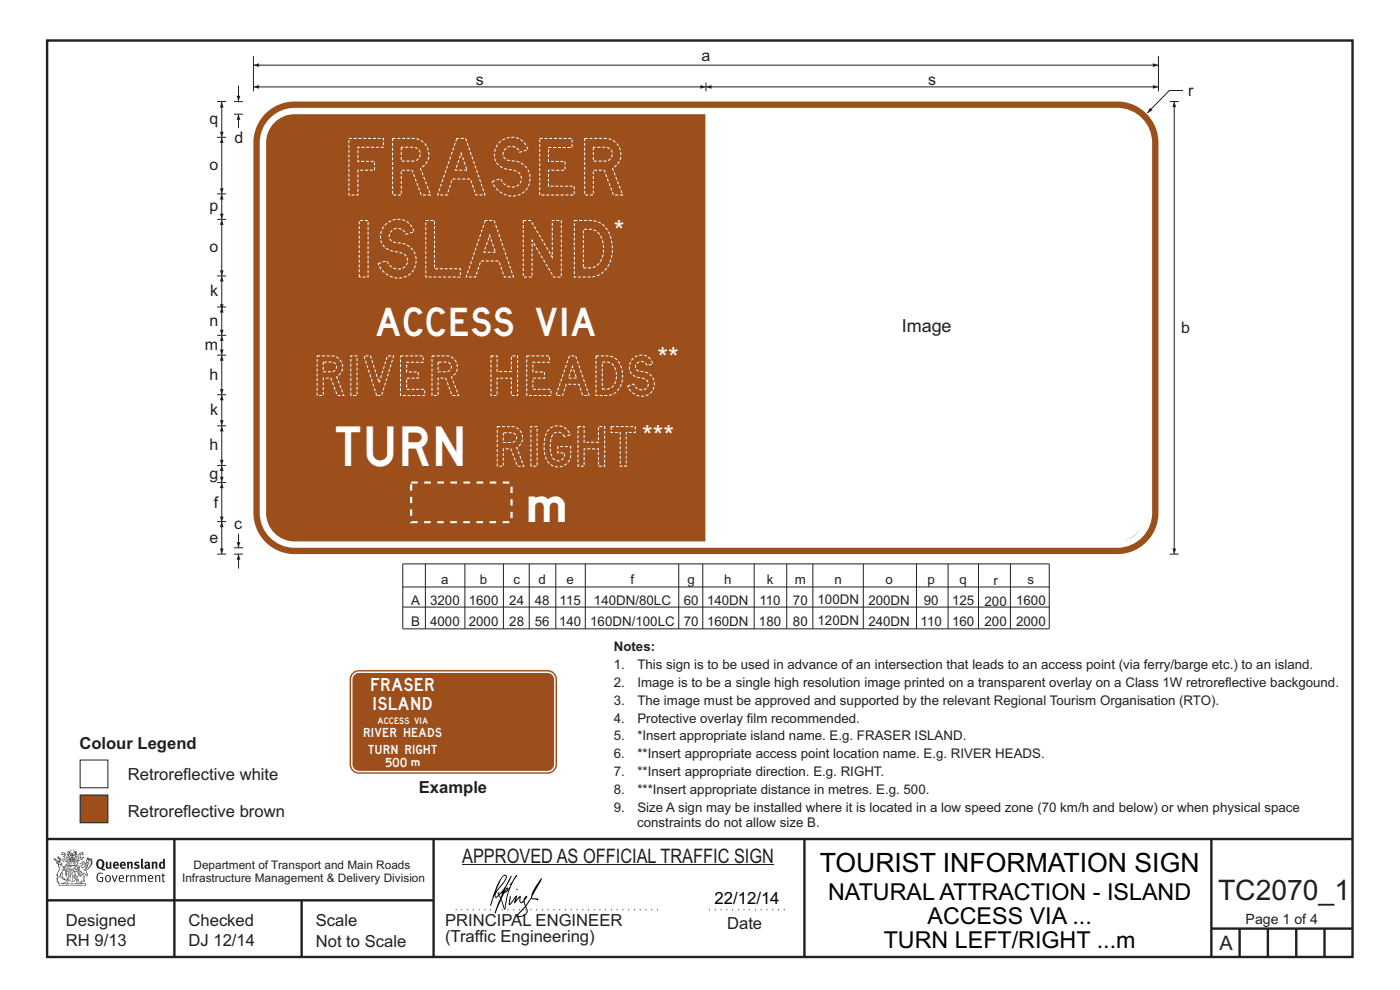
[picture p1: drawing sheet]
<svg xmlns="http://www.w3.org/2000/svg" width="297mm" height="210mm" viewBox="0 0 297 210" stroke-linecap="round" stroke-linejoin="round" font-family="sans-serif">
<g fill="none" stroke="#231f20" stroke-width=".51">
<path d="M10 8.6h276.9v194.4h-276.9zM10 178h277M37 178v25M92 178v25M170.7 177.9v25M257 178v25M10 191h82M64 191v12M257 197h30M263 197v6M269 197v6M275 197v6"/>
<path d="M281 197v6"/>
</g>
<path d="M96.7 193h43.3M150.4 193h16.8" fill="none" stroke="#231f20" stroke-width=".21" stroke-dasharray=".2 1" stroke-linecap="butt"/>
<path d="M98 183.5h66.2" fill="none" stroke="#231f20" stroke-width=".21"/>
<g fill="#231f20">
<path d="M21.1 182.6a.94 .94 0 0 0 .2 1.4 .84 .84 0 0 0 0-1.5zM20.7 182.5a.92 .92 0 0 1 1.1-.1 .92 .92 0 0 1 .3 1.2l-.3 .6 .6 .2-.1 .2-.6-.1a1.41 1.41 0 0 1-1.3-1.2z" fill-rule="evenodd"/>
<path d="M22.5 182.8h.3v1.1l.2 .1 .2-.1v-1.1h.4l.1 1.4a1.27 1.27 0 0 1-1.2-.1z" fill-rule="evenodd"/>
<path d="M24.5 183.1l-.1 .3h.4l-.1-.3zM24.1 183a.66 .66 0 0 1 .9-.1 .66 .66 0 0 1 .2 .8h-.8v.2a.42 .42 0 0 0 .7 0l.1 .2a.79 .79 0 0 1-1.1 0 .79 .79 0 0 1 0-1.1z" fill-rule="evenodd"/>
<path d="M25.9 183.1l-.1 .3h.5l-.1-.3zM25.6 183a.66 .66 0 0 1 .8-.1 .66 .66 0 0 1 .3 .8h-.9l.1 .2a.42 .42 0 0 0 .6 0l.2 .2a.79 .79 0 0 1-1.1 0 .79 .79 0 0 1 0-1.1z" fill-rule="evenodd"/>
<path d="M26.9 182.9l.4-.1v.1a.46 .46 0 0 1 .5-.1 .46 .46 0 0 1 .4 .4v1.1h-.4v-1l-.2-.2-.2 .1v1.1h-.4z" fill-rule="evenodd"/>
<path d="M28.5 183l.5-.2 .6 .1-.2 .3-.5-.1v.2a.56 .56 0 0 1 .7 .6 .56 .56 0 0 1-.8 .4l-.4-.1 .1-.3 .5 .1 .2-.1-.6-.4z" fill-rule="evenodd"/>
<path d="M29.9 182.2l.4-.1v1.8l.2 .4h-.4l-.2-.2z" fill-rule="evenodd"/>
<path d="M31.1 183.7v.3h.3v-.4zM30.6 183a.67 .67 0 0 1 .7-.2 .67 .67 0 0 1 .5 .5l.1 .8-.2 .3-.2-.2a.5 .5 0 0 1-.7 0 .5 .5 0 0 1 0-.7l.6-.1v-.3l-.6 .1z" fill-rule="evenodd"/>
<path d="M32.2 182.9l.3-.1 .1 .1a.46 .46 0 0 1 .5-.1 .46 .46 0 0 1 .3 .4v1.1h-.4v-1l-.1-.2-.3 .1v1.1h-.4z" fill-rule="evenodd"/>
<path d="M34.2 183.1v.7l.2 .2 .2-.1v-.7zM34.6 182.1l.4 .1v2.1l-.3-.1a.71 .71 0 0 1-1-.6 .71 .71 0 0 1 .9-.7z" fill-rule="evenodd"/>
<path d="M20.8 185.3l.7-.2 .3 .2-.1 .1a.69 .69 0 0 0-.9 .1 .69 .69 0 0 0-.1 .9l.3 .4 .5 .1h.2v-.7h-.4l-.1-.1h.7v.9a.96 .96 0 0 1-1.2-.1 .96 .96 0 0 1-.2-1.1z" fill-rule="evenodd"/>
<path d="M22.6 186a.57 .57 0 0 0-.1 .6 .57 .57 0 0 0 .6 .3 .7 .7 0 0 0-.2-1.1zM22.4 185.8a.69 .69 0 0 1 1.1 .6 .69 .69 0 0 1-1.1 .5 1.04 1.04 0 0 1 0-1.1z" fill-rule="evenodd"/>
<path d="M23.7 185.7l.2-.1 .4 1.3 .4-1.2h.3l-.6 1.4h-.2z" fill-rule="evenodd"/>
<path d="M25.6 185.8l-.2 .4h.7l-.2-.4zM25.3 185.8a.59 .59 0 0 1 .8-.1 .59 .59 0 0 1 .2 .7l-.9 .1a.45 .45 0 0 0 .3 .4 .45 .45 0 0 0 .5-.1l.1 .2a.74 .74 0 0 1-1-.1 .74 .74 0 0 1 0-1.1z" fill-rule="evenodd"/>
<path d="M26.7 185.7l.2-.1 .1 .3 .4-.3v.3l-.4 .2v1h-.3z" fill-rule="evenodd"/>
<path d="M27.6 185.7l.2-.1 .1 .2a.45 .45 0 0 1 .5-.2 .45 .45 0 0 1 .3 .4v1.1h-.2v-1.1l-.2-.2-.4 .2v1.1h-.2z" fill-rule="evenodd"/>
<path d="M29.1 185.7l.3-.1v.2l.4-.2 .4 .3 .3-.3a.37 .37 0 0 1 .5 .4v1.1h-.2v-1.1l-.2-.2-.4 .2v1.1h-.2v-1.1l-.2-.2-.4 .2v1.1h-.2z" fill-rule="evenodd"/>
<path d="M31.8 185.8l-.2 .4h.7l-.2-.4zM31.5 185.8a.59 .59 0 0 1 .8-.1 .59 .59 0 0 1 .2 .7l-.9 .1a.45 .45 0 0 0 .3 .4 .45 .45 0 0 0 .5-.1l.1 .2a.74 .74 0 0 1-1-.1 .74 .74 0 0 1 0-1.1z" fill-rule="evenodd"/>
<path d="M32.9 185.7l.2-.1v.2a.45 .45 0 0 1 .5-.2 .45 .45 0 0 1 .4 .4v1.1h-.2v-1.1l-.2-.2-.4 .2v1.1h-.3z" fill-rule="evenodd"/>
<path d="M34.5 185.3l.2-.1v.5h.3v.1h-.3v1v.1h.3l-.1 .2-.4-.1-.1-1.2h-.1v-.1h.1z" fill-rule="evenodd"/>
<path d="M13.2 180.9l.5 .2-.6 .2 .3-.3zM13.7 181.2l.2 .1 .1 1 .4-.5v.5h-.1l-.2 .3-.7 .1 .1-.3-.4-.1 .3-.1 .6 .2-.4-.7h.2zM13.2 180.7v.4l-.3 .2 .3 .1 .4-.2 .1 .4-.3 .2h.2l.2 .5-.4-.2-.4 .1 .5 .6 .2-.1 .8 .1-.6 .6 .2 .1 .6-.2-.1-.3 .3-.2h-.2l-.1 .5-.5 .1 .5-.7h-.5l.6-.2-.5 .1 .4-.3-.1-.6-.1-.1-.3 .5v-.2a.8 .8 0 0 0-.9-1.1z" fill-rule="evenodd"/>
<path d="M16.9 181.1l.6-.2-.3 .2 .4 .2zM16.8 181.2h.1l.1 .9 .3-.2 .4-.1-.3 .3v.2h-.4l-.3 .3-.1-.3h-.3l.1-.2-.1-.4 .4 .6 .1-.1zM16.2 181.5v.9l.4 .1h-.7l.7 .1-.2 .1h-.3l.4 .4h-.2v.4l-.5-.9 .5 1 .4-.6-.4-.2 .8-.5 .3 .1 .4-.5 .1-.2-.9 .2v-.7l.4 .2 .5-.1-.4-.2 .2-.3a.88 .88 0 0 0-1 1.2z" fill-rule="evenodd"/>
<path d="M15.5 182.9l.2 .2h-.1v.3l-.1-.3h-.1h.1z" fill-rule="evenodd"/>
<path d="M15 182.9l.3 .2h-.2v.3v-.3h-.2h.2z" fill-rule="evenodd"/>
<path d="M14.9 182.8h.9v.7l-.2 .1-.8-.1zM14.8 182.4l-.2 1.3h1.4l-.2-1.3-.1 .2h-.8z" fill-rule="evenodd"/>
<path d="M14.9 184.5v.2l.2-.1v-.1zM14.4 183.8l.2 .2-.3 .2v.5l.2 .1 .3-.1-.4-.4 .3 .2 .4-.1-.2-.4 .2-.2zM14.2 183.7h1a.5 .5 0 0 0 0 .8l-.3 .3a.47 .47 0 0 1-.6 0 .47 .47 0 0 1 0-.7l.1-.1z" fill-rule="evenodd"/>
<path d="M15.6 184.2l.1-.1a.33 .33 0 0 1 .5-.2 .33 .33 0 0 1 .1 .5l-.3-.1 .2-.2h-.4l-.1 .1 .2 .1 .1 .2h.3v.3h-.6l.1-.2-.3-.1zM15.5 184.2l-.2 .4h.3l-.1 .2h.9v-.2a.44 .44 0 0 0 0-.7 .44 .44 0 0 0-.7 .1z" fill-rule="evenodd"/>
<path d="M15.7 185.7l.4 .1zM15.9 185.2l.1 .4h-.2zM15.9 185.1l-.3 .7-.3 .2a.98 .98 0 0 1 1.1 .1z" fill-rule="evenodd"/>
<path d="M15.6 186l.3 .2v-.2h.2l-.2 .5v-.2l-.3 .1 .2-.2z" fill-rule="evenodd"/>
<path d="M15 185.3l.1 .1-.2 .3zM14.6 185.9h.4a.22 .22 0 0 1-.2 .3 .22 .22 0 0 1-.2-.3zM14.5 185.3l.2 .4zM14.5 185.8l.5 .1zM14.7 185.2l.2 .1-.1 .4zM14.4 185.2l.1 .5a.36 .36 0 0 0 0 .5 .36 .36 0 0 0 .5 0 .36 .36 0 0 0 0-.5 .41 .41 0 0 0 0-.5 .41 .41 0 0 0-.6 0z" fill-rule="evenodd"/>
<path d="M14.6 184.1l.2 .2z" fill-rule="evenodd"/>
<path d="M18.3 183.4l.1-.1-.1 .4-.4 .4z" fill-rule="evenodd"/>
<path d="M17.5 182.9l.2-.1 .2 .2-.7 .8v.3l.3 .1a1.07 1.07 0 0 0 .7-.9l.4-.3v.2a1.36 1.36 0 0 1-1 1.3 1.32 1.32 0 0 0 1.2-1.6l.5-.7-.2 .5 .3-.2-.3 .4 .4-.2-.4 .5 .4-.1-.5 .2h.4l-.4 .2h.4l-.4 .1 .1 .1h-.2l.1 .2-.3 .1a.82 .82 0 0 1-.9 .6l.3 .1 .5 .9-.3 .1-.2-.4-.4-.2 .1 1.8 .2 .1-.6 .2-.2-.2 .5-.1v-.2a2.24 2.24 0 0 0-.7-2.1l-.1-.2a.7 .7 0 0 1 .7-1l.1-.2zM16.6 184.6l.4 1.2 .2-.8 .2 .3-.4 .7-.3-.8h-.2l.2-.2zM18.5 182.2l.1 .3 .1-.2 .1 .3 .1-.3v.2l-.7 .6zM16.8 183.2l.7-.1v.2a.87 .87 0 0 0-.7 .6 .87 .87 0 0 0 .2 .9l.1 .4-.1 .5-.2-1.1-.2-.1-.2 .1 .2 .3-.2 .3 .3 .1 .2 .7h.3l.2-.6a1.61 1.61 0 0 1 .2 1.4h-.3l-.2 .3h.2l.1 .2 .2-.2h.4l-.1-.3-.1-1.5 .2 .1a.4 .4 0 0 0 .2 .3 .4 .4 0 0 0 .5 0l-.5-1 .8-.6 .1-.3h.2l-.1-.1 .4-.3h-.2l.2-.3-.1 .1 .1-.3-.1 .1 .1-.4h-.1l.1-.3-.1-.1-.1 .2-.1-.4-.3 .4v-.4l-.1 .2-.2-.3v.3l-.3-.4-.3 1.6a.58 .58 0 0 1-.8 .6l.7-.8v-.4h-.4z" fill-rule="evenodd"/>
<path d="M18.2 185.4l.2 .1z" fill-rule="evenodd"/>
<path d="M12.5 187.5h5.6v.3h-5.5zM13.5 187.4l.5-.3 .4-.4v.1l.1 .1-.3 .4zM14 186.6h.2l-.1 .2zM16.3 186.7l.3 .4 .6 .3h-.6l-.3-.2-.1-.3zM16.4 186.6h.2l-.1 .2zM12.4 187.4l.1 .5h5.7l.1-.5-.8-.1-.7-.2-.2-.2 .1-.4a.47 .47 0 0 0-.6 .3 .47 .47 0 0 0 .4 .6h-2.3a.47 .47 0 0 0 .4-.6 .47 .47 0 0 0-.6-.3l.1 .4-.3 .2-.6 .2z" fill-rule="evenodd"/>
<path d="M13.3 187.6v.1zM13.3 187.5l-.1 .3h.2z" fill-rule="evenodd"/>
<path d="M13.5 187.5l.1 .3 .1-.3v.2z" fill-rule="evenodd"/>
<path d="M13.9 187.5l.1 .3zM13.8 187.5v.3l.2-.1v-.1z" fill-rule="evenodd"/>
<path d="M14.2 187.6l.1 .1zM14.2 187.5l-.1 .3h.3z" fill-rule="evenodd"/>
<path d="M14.4 187.5h.2v.3h-.2z" fill-rule="evenodd"/>
<path d="M15.1 187.6v.1zM15.1 187.5l-.2 .3h.3z" fill-rule="evenodd"/>
<path d="M15.2 187.5h.2v.3z" fill-rule="evenodd"/>
<path d="M15.8 187.5h.2l-.1 .3z" fill-rule="evenodd"/>
<path d="M16.1 187.5l.1 .3z" fill-rule="evenodd"/>
<path d="M16.3 187.5l.1 .3zM16.3 187.5v.3l.2-.1v-.1z" fill-rule="evenodd"/>
<path d="M16.6 187.5h.2v.3h-.2z" fill-rule="evenodd"/>
<path d="M16.9 187.5l.1 .3h-.1z" fill-rule="evenodd"/>
<path d="M17.1 187.5l.1 .3z" fill-rule="evenodd"/>
<path d="M17.3 187.5l.1 .3z" fill-rule="evenodd"/>
<path d="M14.9 182.1a.71 .71 0 0 1 .9 .1zM15.6 182.2l.2 .2zM15 182.2l.3 .1zM14.8 182.3l.1 .1zM15.2 181.9h.2zM15.2 181.3h.1v.2zM15.2 181h.2v.2zM15.3 181.6l.1 .2h-.2zM15.4 181.3l.1 .2zM14.9 181.3l.2 .2h-.2zM15.6 181.3h.1v.2zM14.4 180.6l-.3 .3 .5-.2v.5l-.3-.1-.1 .6 .2-.5 .3 .9-.1 .4h1.3v-.4l.4-.9 .1 .4-.1-.6-.2 .1v-.4l.3 .2-.2-.4-.2 .3-.5-.6v.1a.41 .41 0 0 1 .3 .4 .41 .41 0 0 1-.2 .4l.2-.2a1 1 0 0 1 0 1.1l-.3-.1v-.3h.4l-.2-.2 .2-.3-.3 .1v-.4l-.3 .2-.2-.2 .1 .4-.4-.1 .1 .3-.1 .2h.4l-.1 .3-.3 .1a.93 .93 0 0 1 .1-1.1l.1 .3-.1-.4h-.1l.4-.6-.5 .5-.1-.1z" fill-rule="evenodd"/>
<path d="M12.4 183.4l.4 .1 .6 .5v.3a.83 .83 0 0 1 .6 1.1v-.2a.8 .8 0 0 0-1-.8l.4 .2-.6 .7-.1 .5a.95 .95 0 0 0-.3 1.3l-.2-.1a.77 .77 0 0 1 .2-1.1l-.1-.5-.2 .1 .3-.5a1.31 1.31 0 0 0 0-1.6zM13 185.3h.2v.8l.5 .4-.2-.1a.68 .68 0 0 1-.6-.8zM12.1 183a.68 .68 0 0 1 1 .3l-.5 .1-.2-.3zM11.4 182.1a1.19 1.19 0 0 0 .9 .8h-.5l.5 .4 .1 .6a.9 .9 0 0 1-.2 1.2l-.3 .5h.3v.2a1.04 1.04 0 0 0-.1 1.2l.1 .3 .3-.1v-.1a.8 .8 0 0 1 .2-1.1l.1-.3a.89 .89 0 0 0 1.1 .9l-.7-.6 .2-.8-.3-.1 .4-.5 .4 .3v.8a1.01 1.01 0 0 0-.2-1.4l.3-.5-.4 .3a.41 .41 0 0 1 .4-.5h-.1l-.5 .2-.5-.3 .3-.1a.5 .5 0 0 0-.5-.5l.3-.3-.3 .1 .2-.4v-.2l-.2 .3v-.6l-.1 .4-.2-.6v.3l-.3-.2 .3 .3-.3-.1a.62 .62 0 0 1 .5 .9l-.1-.4v.4l-.3-.1v-.4l-.1 .3-.1-.3-.2 .2v-.5l-.1 .3-.1-.4v.4z" fill-rule="evenodd"/>
<path d="M12.6 183.1l.1-.1 .2 .2z" fill-rule="evenodd"/>
<path d="M14 183.6h2.7v1l-.1-.9h-2.6v1.2h2.6v-.3v.6v-.2h-1.2v2a2.13 2.13 0 0 0 1.3-1.8 1.69 1.69 0 0 1-1.6 1.8l-.6-.4-.4-.6-.1-1.2v.6l.4 .8 .9 .8v-2h-1.2z" fill-rule="evenodd"/>
<circle cx="17.7" cy="182.9" r=".08"/>
</g>
<g fill="#010202">
<path d="M107.5 188.7l.2-.2-.5 .6zM106.3 189.5l.2 .1-.3 .7-.2-.4zM106.8 185.9l.5-.1a9.3 9.3 0 0 1-2 3.2l-.1 .2 1-2.5zM106.5 186a14.7 14.7 0 0 0-2.2 4.9l-.3 1.1 .1 .2 .8-2.4a.42 .42 0 0 0 .2 .7 .42 .42 0 0 0 .6-.3l.1-.2 .3 .5-1.1 3.2h.2l1.1-2.8 .6 1.9 .2 .2 .2-.5a13.5 13.5 0 0 1 2-6.2l.4-.6-.1-.1-1.6 2.1 .4-.1a14.9 14.9 0 0 0-1.3 5.1l-.4-1.2a1.39 1.39 0 0 1 .2-1.8l.1-.2a.92 .92 0 0 0 .8-1.2 .75 .75 0 0 0-.8 .7l-.1 .2 1.6-3.4-.1-.1-.4 .8a10.5 10.5 0 0 1-2.2 3.2l.2-.4a.32 .32 0 0 0-.4 .2 .32 .32 0 0 0 .1 .4l-.5 .3a3.2 3.2 0 0 1 1.1-2.2l.5-.6a2.49 2.49 0 0 0 .7-1.7l-.4-.2z" fill-rule="evenodd"/>
<path d="M111.5 192.4a1.15 1.15 0 0 1 .1 1.3 1.15 1.15 0 0 1-1.2 .6h-.6zM108.1 190.1l-.2 1.7 .2 .2 1.2-1.5-.2 1.1 1.1-1.2a.94 .94 0 0 0 .4 1.2l.5-.3 .3 .9-1.2 1.3a.98 .98 0 0 0-.5 1 1.9 1.9 0 0 0 2.3-1.3l-.1-.3a1.02 1.02 0 0 1 .2-1.4l.6-.9 1.5 .3-.2-.5v.3l-1.1-.2v-.3l2-3.5 .1-.3-.2-.1-1.8 2.7a6.6 6.6 0 0 1-1.5 3l-.1-.2a1.01 1.01 0 0 1 .4-1.4v-.3l-.2-.1-.4 .4-.1 .6-.6 .4-.1-.4 .1-.9-.2-.1-.9 .9 .3-.9-.2-.1-1.4 1.8 .3-1.4v-.2z" fill-rule="evenodd"/>
<path d="M109.6 188.5l.3 .3h-.3z" fill-rule="evenodd"/>
</g>
<path d="M17 161.2h5.9v5.9h-5.9z" fill-rule="evenodd" fill="#fff" stroke="#231f20" stroke-width=".21"/>
<path d="M17 168.6h5.9v5.9h-5.9z" fill-rule="evenodd" fill="#9d4f1b" stroke="#231f20" stroke-width=".21"/>
<g fill="none" stroke="#231f20" stroke-width=".21">
<path d="M53.8 18.4h96M90.2 119.6v13.8M98.6 119.6v13.8M106.8 119.6v13.8M112.3 119.6v13.8M117.9 119.6v13.8M124.2 119.6v13.8M144 119.6v13.8M149.1 119.6v13.8M160 119.6v13.8M166.9 119.6v13.8M172.4 119.6v13.8"/>
<path d="M183.1 119.6v13.8M194.4 119.6v13.8M201.1 119.6v13.8M207.6 119.6v13.8M214.3 119.6v13.8M85.4 133.3v-13.7h137.2v13.8h-137.2M85.4 124.5h137.2M85.5 128.8h137.1"/>
</g>
<g fill="#231f20">
<path d="M53.8 18.4l1.1-.4v.8z"/>
<path d="M148.6 18l1.2 .4-1.2 .4z"/>
</g>
<path d="M149.8 17.5v1.9M149.8 18.4h96" fill="none" stroke="#231f20" stroke-width=".21"/>
<g fill="#231f20">
<path d="M244.6 18l1.2 .4-1.2 .4z"/>
<path d="M149.8 18.4l1.1-.4v.8z"/>
</g>
<path d="M56.3 24.1a8.7 8.7 0 0 1 6.2-2.6h174.5a8.7 8.7 0 0 1 8.8 8.8v78.5a8.7 8.7 0 0 1-8.8 8.7h-174.5a8.7 8.7 0 0 1-8.7-8.7v-78.5a8.7 8.7 0 0 1 2.5-6.2z" fill-rule="evenodd" fill="#9d4f1b"/>
<path d="M87.2 102.4h21.3v8.4h-21.3z" fill="none" stroke="#fff" stroke-width=".45" stroke-dasharray="1.4 1.4" stroke-linecap="butt"/>
<path d="M150 44.1l.1 .1 1.8-1.8-1.7 1.9 .1 .1-.5 .3z" fill="#231f20"/>
<path d="M53.8 13.8h192" fill="none" stroke="#231f20" stroke-width=".21"/>
<g fill="#231f20">
<path d="M53.8 13.8l1.1-.4v.8z"/>
<path d="M244.6 13.4l1.2 .4-1.2 .4z"/>
</g>
<path d="M47 110.6v6.9" fill="none" stroke="#231f20" stroke-width=".21"/>
<g fill="#231f20">
<path d="M46.7 116.4h.7l-.4 1.1z"/>
<path d="M47 110.6l.4 1.2h-.7z"/>
</g>
<path d="M50.6 113.2v3" fill="none" stroke="#231f20" stroke-width=".21"/>
<path d="M50.2 115h.8l-.4 1.2z" fill="#231f20"/>
<path d="M249.1 21.5v96M49.7 116.2h1.9M248.2 117.5h1.9" fill="none" stroke="#231f20" stroke-width=".21"/>
<g fill="#231f20">
<path d="M249.1 21.5l.4 1.2h-.8z"/>
<path d="M248.7 116.4h.8l-.4 1.1z"/>
</g>
<path d="M50.6 117.5v3.1" fill="none" stroke="#231f20" stroke-width=".21"/>
<path d="M50.6 117.5l.4 1.2h-.8z" fill="#231f20"/>
<path d="M251 19.2h-2.9l-4.7 4.8M46.1 117.5h1.9M49.7 117.5h1.9" fill="none" stroke="#231f20" stroke-width=".21"/>
<path d="M243.9 22.9l.6 .5-1.1 .6z" fill="#231f20"/>
<path d="M245.8 11.9v7.5M46.1 41.1h1.9M46.1 90.3h1.9M46.1 98.7h1.9M46.1 83.7h1.9M47 83.7v6.6M46.1 102.4h1.9M46.1 110.6h1.9" fill="none" stroke="#231f20" stroke-width=".21"/>
<g fill="#231f20">
<path d="M46.7 89.1h.7l-.4 1.2z"/>
<path d="M47 83.7l.4 1.2h-.7z"/>
</g>
<path d="M47 102.4v8.4" fill="none" stroke="#231f20" stroke-width=".21"/>
<g fill="#231f20">
<path d="M47 102.4l.4 1.1h-.7z"/>
<path d="M46.7 109.6h.7l-.4 1.2z"/>
</g>
<path d="M47 90.3v8.4" fill="none" stroke="#231f20" stroke-width=".21"/>
<g fill="#231f20">
<path d="M47 90.3l.4 1.2h-.7z"/>
<path d="M46.7 97.5h.7l-.4 1.2z"/>
</g>
<path d="M47 41.1v5.4" fill="none" stroke="#231f20" stroke-width=".21"/>
<g fill="#231f20">
<path d="M47 41.1l.4 1.2h-.7z"/>
<path d="M46.7 45.3h.7l-.4 1.2z"/>
</g>
<path d="M50.6 18.2v3.3M248.2 21.5h1.9" fill="none" stroke="#231f20" stroke-width=".21"/>
<path d="M50.2 20.3h.8l-.4 1.2z" fill="#231f20"/>
<path d="M50.6 24.2v3" fill="none" stroke="#231f20" stroke-width=".21"/>
<path d="M50.6 24.2l.4 1.2h-.8z" fill="#231f20"/>
<path d="M49.6 24.2h1.9M47 98.7v3.6" fill="none" stroke="#231f20" stroke-width=".21"/>
<g fill="#231f20">
<path d="M47 98.7l.4 1.2h-.7z"/>
<path d="M46.7 101.1h.7l-.4 1.2z"/>
</g>
<path d="M47 29.1v12M46.1 46.5h1.9" fill="none" stroke="#231f20" stroke-width=".21"/>
<g fill="#231f20">
<path d="M46.7 39.9h.7l-.4 1.2z"/>
<path d="M47 29.1l.4 1.2h-.7z"/>
</g>
<path d="M46.1 29.1h1.9M47 21.6v7.5M49.6 21.6h1.9" fill="none" stroke="#231f20" stroke-width=".21"/>
<g fill="#231f20">
<path d="M46.7 27.9h.7l-.4 1.2z"/>
<path d="M47 21.6l.4 1.2h-.7z"/>
</g>
<path d="M46.1 21.5h1.9M47 75.3v8.4" fill="none" stroke="#231f20" stroke-width=".21"/>
<g fill="#231f20">
<path d="M46.7 82.5h.7l-.4 1.2z"/>
<path d="M47 75.3l.4 1.2h-.7z"/>
</g>
<path d="M46.1 58.5h1.9M47 46.5v12" fill="none" stroke="#231f20" stroke-width=".21"/>
<g fill="#231f20">
<path d="M46.7 57.3h.7l-.4 1.2z"/>
<path d="M47 46.5l.4 1.2h-.7z"/>
</g>
<path d="M47 58.5v7.2M46.1 65.1h1.9" fill="none" stroke="#231f20" stroke-width=".21"/>
<g fill="#231f20">
<path d="M46.7 64.5h.7l-.4 1.2z"/>
<path d="M47 58.5l.4 1.2h-.7z"/>
</g>
<path d="M46.1 71.1h1.9M47 65.1v6" fill="none" stroke="#231f20" stroke-width=".21"/>
<g fill="#231f20">
<path d="M46.7 69.9h.7l-.4 1.2z"/>
<path d="M47 65.1l.4 1.2h-.7z"/>
</g>
<path d="M47 71.1v4.2" fill="none" stroke="#231f20" stroke-width=".21"/>
<g fill="#231f20">
<path d="M46.7 74.1h.7l-.4 1.2z"/>
<path d="M47 71.1l.4 1.2h-.7z"/>
</g>
<path d="M53.8 11.9v7.5M46.1 75.3h1.9" fill="none" stroke="#231f20" stroke-width=".21"/>
<g fill="#fff">
<path d="M149.6 23.8h86.5a7.7 7.7 0 0 1 7.6 7.6v76.1a7.7 7.7 0 0 1-7.6 7.6h-86.5z" fill-rule="evenodd"/>
<path d="M58.2 26a6 6 0 0 0-1.8 4.3v78.5a6 6 0 0 0 6.1 6h174.5a6 6 0 0 0 6.1-6v-78.5a6 6 0 0 0-6.1-6.1h-174.5a6 6 0 0 0-4.3 1.8zM56.9 25.4a7.4 7.4 0 0 1 5.6-2.5h174.5a7.4 7.4 0 0 1 7.4 7.4v78.5a7.4 7.4 0 0 1-7.4 7.4h-174.5a7.4 7.4 0 0 1-7.4-7.4v-78.5a7.3 7.3 0 0 1 1.8-4.9z" fill-rule="evenodd"/>
</g>
<path d="M74.8 142.7l.8-.5 .6-.1h40a2 2 0 0 1 2 2v18a2 2 0 0 1-2 2h-40a2 2 0 0 1-2-2v-18v-.5z" fill-rule="evenodd" fill="#9d4f1b"/>
<path d="M96.2 147.3l.5-.4-.5 .5z" fill="#231f20"/>
<path d="M75.3 143l-.4 .7-.1 .4v18a1.39 1.39 0 0 0 1.4 1.4h40a1.39 1.39 0 0 0 1.3-1.4v-18a1.39 1.39 0 0 0-1.3-1.4h-40zM75 142.9l.7-.4 .5-.1h40a1.69 1.69 0 0 1 1.7 1.7v18a1.69 1.69 0 0 1-1.7 1.7h-40a1.69 1.69 0 0 1-1.7-1.7v-18v-.4z" fill-rule="evenodd" fill="#fff"/>
<g font-size="12" fill="#fff">
<text x="74" y="41.4">FRASER</text>
<text x="76.2" y="58.8">ISLAND</text>
</g>
<g font-size="8.4" fill="#fff">
<text x="67.3" y="83.9">RIVER HEADS</text>
<text x="71.3" y="98.9">TURN RIGHT</text>
</g>
<text font-size="6" fill="#fff" x="79.9" y="71.2">ACCESS VIA</text>
<text font-size="6" fill="#231f20" x="258.4" y="190.9">TC2070_1</text>
<g font-size="5.8" fill="#fff">
<text x="130.2" y="51">*</text>
<text x="139.5" y="77.9">**</text>
<text x="136.2" y="94.5">***</text>
</g>
<text font-size="5.6" x="173.9" y="184.9">TOURIST INFORMATION SIGN</text>
<text font-size="5.4" fill="#fff" x="112.2" y="110.7">m</text>
<g font-size="4.9">
<text x="175.7" y="191">NATURAL ATTRACTION - ISLAND</text>
<text x="196.8" y="196">ACCESS VIA ...</text>
<text x="187.5" y="201">TURN LEFT/RIGHT ...m</text>
</g>
<g font-size="4.2" fill="#231f20">
<text x="98" y="183">APPROVED AS OFFICIAL TRAFFIC SIGN</text>
<text x="258.7" y="201.6">A</text>
</g>
<text font-size="3.8" fill="#231f20" x="191.3" y="70.4">Image</text>
<text font-size="3.6" x="151.6" y="191.8">22/12/14</text>
<g font-size="3.5" fill="#231f20">
<text x="16.8" y="158.9">Colour Legend</text>
<text x="27.1" y="165.4">Retroreflective white</text>
<text x="27.1" y="173.2">Retroreflective brown</text>
<text x="88.8" y="168.3">Example</text>
<text x="14" y="196.4">Designed</text>
<text x="40" y="196.4">Checked</text>
<text x="67" y="196.4">Scale</text>
<text x="94.4" y="196.3">PRINCIPAL ENGINEER</text>
<text x="154.2" y="197">Date</text>
<text x="14" y="200.8">RH 9/13</text>
<text x="40" y="200.8">DJ 12/14</text>
<text x="67" y="200.8">Not to Scale</text>
<text x="94.4" y="199.8">(Traffic Engineering)</text>
</g>
<g font-size="3.4" fill="#231f20">
<text x="148.8" y="12.9">a</text>
<text x="100.9" y="18.1">s</text>
<text x="196.9" y="18.1">s</text>
<text x="252" y="20.4">r</text>
<text x="44.4" y="26.4">q</text>
<text x="49.7" y="30.2">d</text>
<text x="44.4" y="36.1">o</text>
<text x="44.4" y="44.8">p</text>
<text x="44.4" y="53.5">o</text>
<text x="44.6" y="62.8">k</text>
<text x="44.4" y="69.1">n</text>
<text x="250.6" y="70.7">b</text>
<text x="43.5" y="74.2">m</text>
<text x="44.4" y="80.5">h</text>
<text x="44.6" y="88">k</text>
<text x="44.4" y="95.5">h</text>
<text x="44.4" y="101.5">g</text>
<text x="45.4" y="107.8">f</text>
<text x="49.7" y="112.3">c</text>
<text x="44.4" y="115.1">e</text>
</g>
<text font-size="3" fill="#231f20" x="264.2" y="196">Page 1 of 4</text>
<g font-size="2.8" fill="#231f20">
<text x="93.6" y="123.9">a</text>
<text x="101.8" y="123.9">b</text>
<text x="108.9" y="123.9">c</text>
<text x="114.2" y="123.9">d</text>
<text x="120.2" y="123.9">e</text>
<text x="133.8" y="123.9">f</text>
<text x="145.8" y="123.9">g</text>
<text x="153.6" y="123.9">h</text>
<text x="162.7" y="123.9">k</text>
<text x="168.6" y="123.9">m</text>
<text x="177" y="123.8">n</text>
<text x="187.8" y="123.9">o</text>
<text x="196.8" y="123.9">p</text>
<text x="203.5" y="123.9">q</text>
<text x="210.8" y="124">r</text>
<text x="218" y="123.9">s</text>
<text x="87.2" y="128.3">A</text>
<text x="91.2" y="128.3">3200</text>
<text x="99.5" y="128.3">1600</text>
<text x="108" y="128.3">24</text>
<text x="113.5" y="128.3">48</text>
<text x="118.7" y="128.3">115</text>
<text x="126" y="128.3">140DN/80LC</text>
<text x="145" y="128.3">60</text>
<text x="150" y="128.3">140DN</text>
<text x="161.1" y="128.3">110</text>
<text x="168.2" y="128.3">70</text>
<text x="173.4" y="128.2">100DN</text>
<text x="184.2" y="128.3">200DN</text>
<text x="196" y="128.3">90</text>
<text x="202" y="128.3">125</text>
<text x="208.9" y="128.5">200</text>
<text x="215.6" y="128.3">1600</text>
<text x="87.2" y="132.7">B</text>
<text x="91.2" y="132.7">4000</text>
<text x="99.5" y="132.7">2000</text>
<text x="108" y="132.7">28</text>
<text x="113.5" y="132.7">56</text>
<text x="118.6" y="132.7">140</text>
<text x="125.2" y="132.7">160DN/100LC</text>
<text x="145" y="132.7">70</text>
<text x="150" y="132.7">160DN</text>
<text x="161" y="132.7">180</text>
<text x="168.2" y="132.7">80</text>
<text x="173.4" y="132.7">120DN</text>
<text x="184.2" y="132.7">240DN</text>
<text x="195.3" y="132.7">110</text>
<text x="202" y="132.7">160</text>
<text x="208.9" y="132.9">200</text>
<text x="215.6" y="132.7">2000</text>
<text x="130.2" y="138.2">Notes:</text>
<text x="130.2" y="141.9">1.</text>
<text x="135.2" y="141.9">This sign is to be used in advance of an intersection that leads to an access point (via ferry/barge etc.) to an island.</text>
<text x="130.2" y="145.7">2.</text>
<text x="130.2" y="149.5">3.</text>
<text x="135.2" y="145.7">Image is to be a single high resolution image printed on a transparent overlay on a Class 1W retroreflective backgound.</text>
<text x="135.2" y="149.5">The image must be approved and supported by the relevant Regional Tourism Organisation (RTO).</text>
<text x="130.2" y="153.3">4.</text>
<text x="135.2" y="153.3">Protective overlay film recommended.</text>
<text x="130.2" y="157.1">5.</text>
<text x="130.2" y="160.9">6.</text>
<text x="135.2" y="157.1">*Insert appropriate island name. E.g. FRASER ISLAND.</text>
<text x="135.2" y="160.9">**Insert appropriate access point location name. E.g. RIVER HEADS.</text>
<text x="130.2" y="164.6">7.</text>
<text x="135.2" y="164.6">**Insert appropriate direction. E.g. RIGHT.</text>
<text x="130.2" y="168.4">8.</text>
<text x="130.2" y="172.2">9.</text>
<text x="135.2" y="168.4">***Insert appropriate distance in metres. E.g. 500.</text>
<text x="135.2" y="172.2">Size A sign may be installed where it is located in a low speed zone (70 km/h and below) or when physical space</text>
<text x="135.2" y="175.4">constraints do not allow size B.</text>
</g>
<g font-size="2.7" fill="#fff">
<text x="78.8" y="146.7">FRASER</text>
<text x="79.3" y="150.7">ISLAND</text>
</g>
<g font-size="2.5" fill="#231f20">
<text x="41.1" y="184.3">Department of Transport and Main Roads</text>
<text x="38.6" y="187.1">Infrastructure Management &amp; Delivery Division</text>
</g>
<g font-size="1.9" fill="#fff">
<text x="77.3" y="156.4">RIVER HEADS</text>
<text x="78.2" y="159.9">TURN RIGHT</text>
<text x="81.8" y="162.6">500</text>
</g>
<text font-size="1.4" fill="#fff" x="80.2" y="153.5">ACCESS VIA</text>
<text font-size="1.2" fill="#fff" x="87.3" y="162.6">m</text>
</svg>
